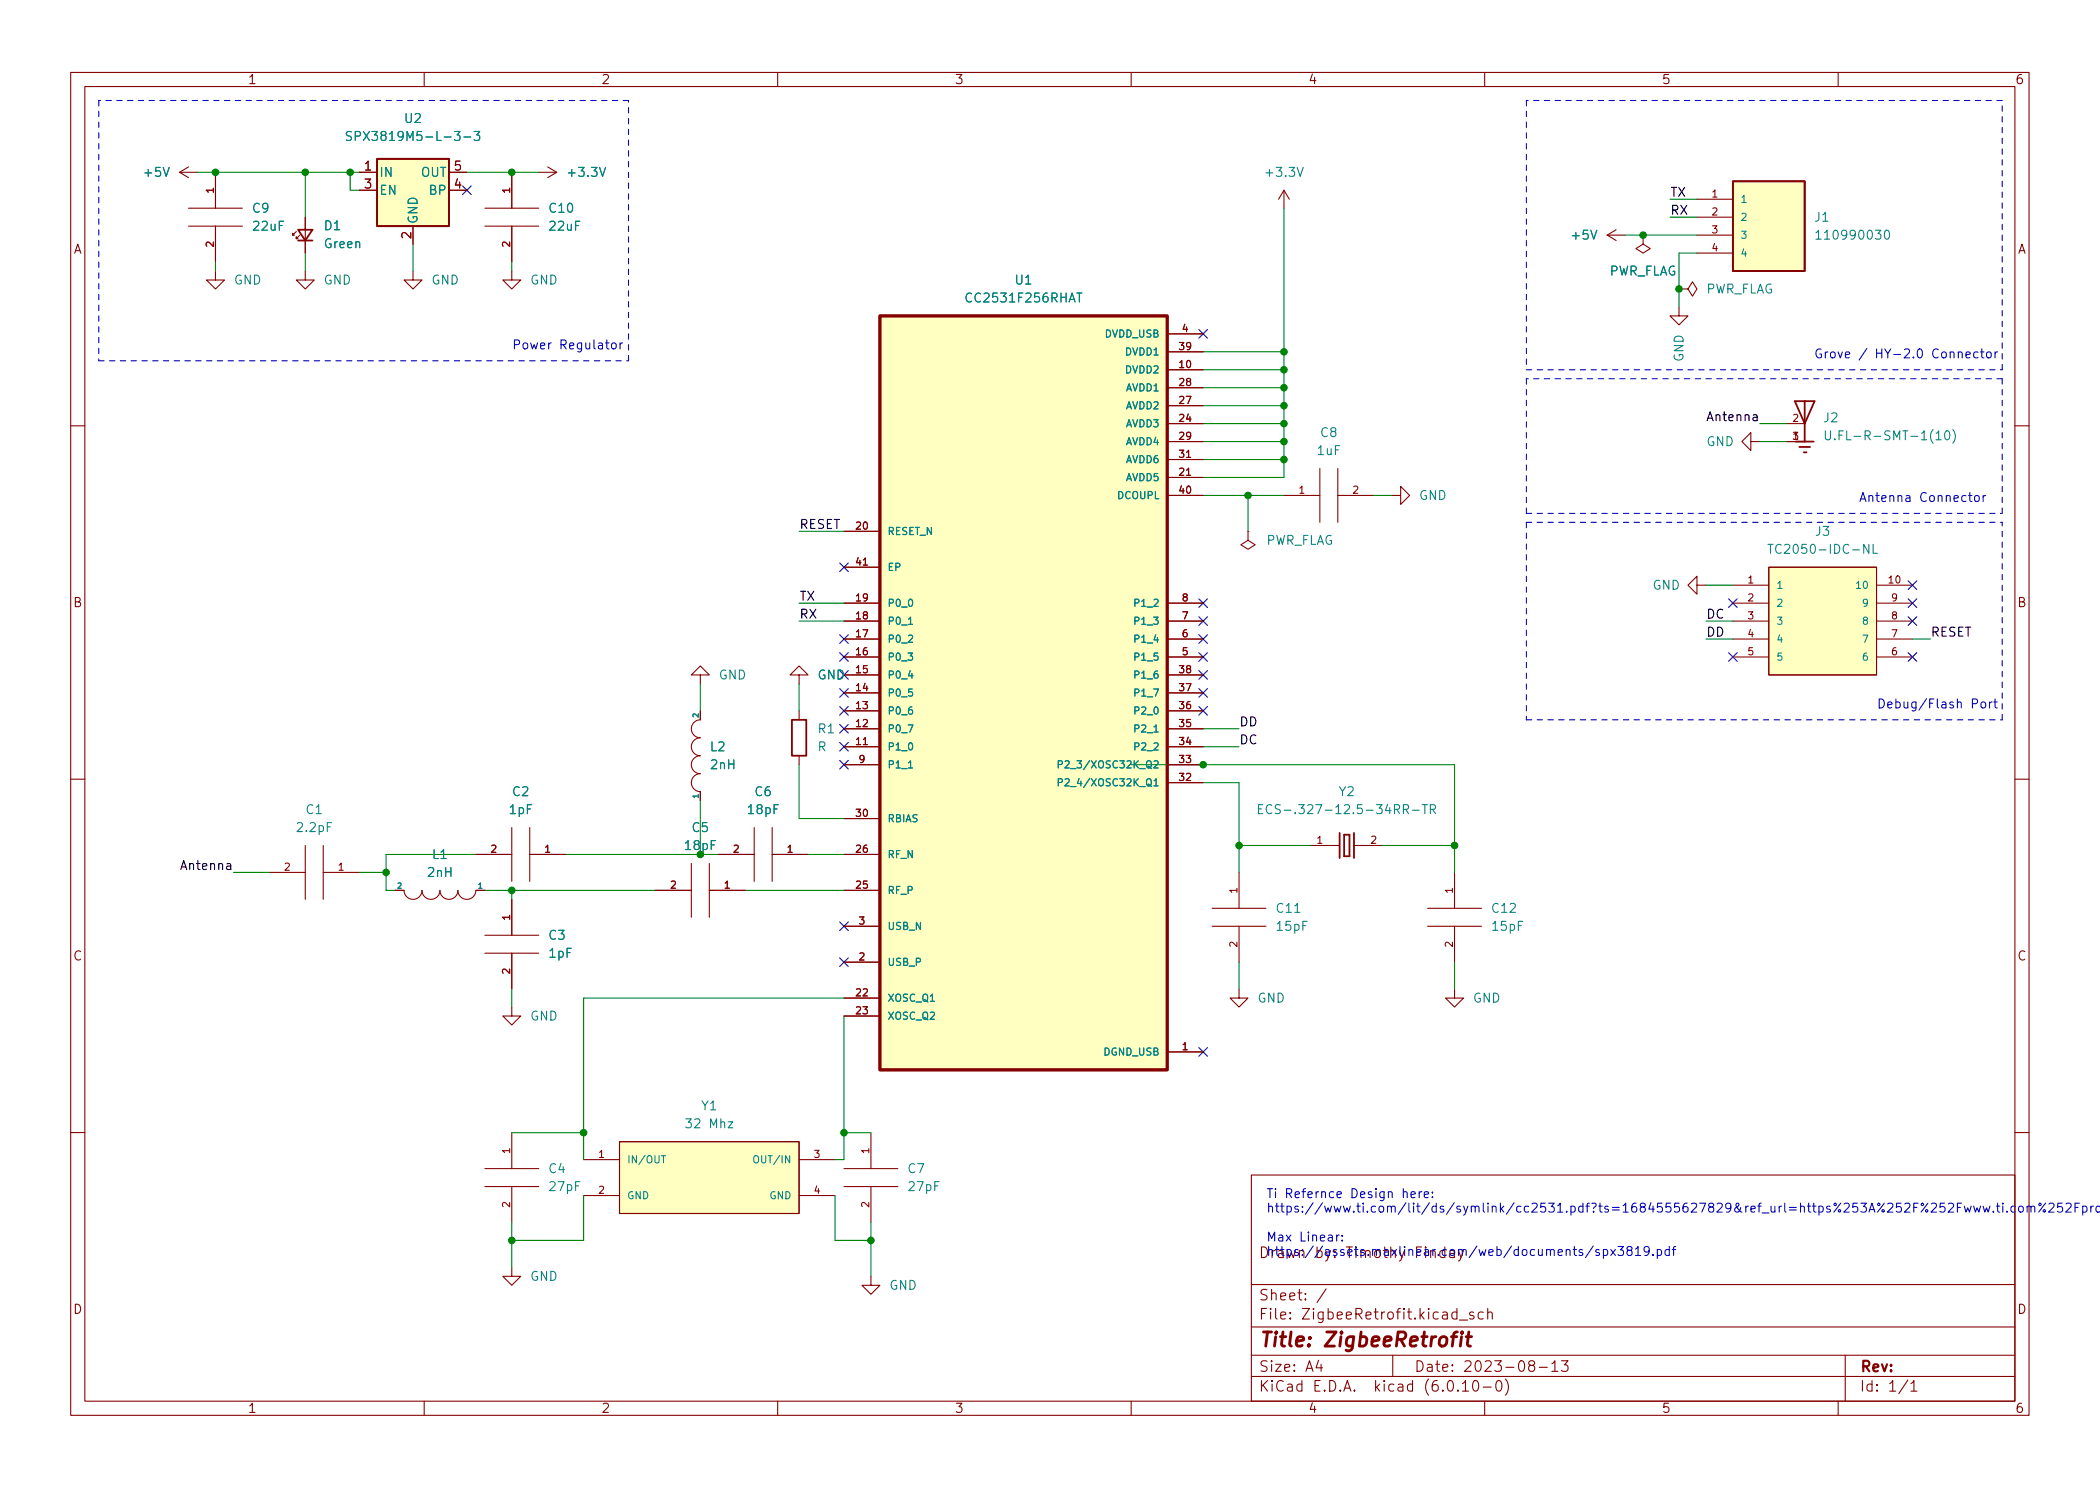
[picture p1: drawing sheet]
<svg xmlns="http://www.w3.org/2000/svg" width="297mm" height="210mm" viewBox="0 0 297 210" stroke-linecap="round" stroke-linejoin="round" font-family="sans-serif">
<g fill="none" stroke="#840000" stroke-width=".15">
<path d="M10 10.2h277v190.1h-277zM12 12.2h273v186.1h-273zM60 10.2v2M110 10.2v2M160 10.2v2M210 10.2v2M260 10.2v2M25.4 24.4h2.5M25.4 24.4l1.3 .7M26.7 32h7.6M26.7 29.5h7.6M26.7 23.6l-1.3 .8"/>
<path d="M30.5 38.3v1.3h1.2l-1.2 1.3-1.3-1.3h1.3M30.5 24.4v5.1M30.5 32v5.1M41.9 32.8l-.5 .5v-.3v.3h.3M42.4 33.3l-.5 .5v-.3v.3h.3M43.2 38.3v1.3h1.2l-1.2 1.3-1.3-1.3h1.3M43.2 30.7v5.1M50.8 24.4h2.5M50.8 26.9h2.5M58.4 38.3v1.3h1.3l-1.3 1.3-1.3-1.3h1.3M58.4 32v2.5M63.5 24.4h2.5"/>
<path d="M63.5 26.9h2.5M68.6 32h7.6M68.6 29.5h7.6M72.4 38.3v1.3h1.3l-1.3 1.3-1.3-1.3h1.3M72.4 24.4v5.1M72.4 32v5.1M76.2 24.4h2.5M77.5 23.6l1.2 .8M78.7 24.4l-1.2 .7M181.6 26.9l-.8 1.3M181.6 26.9v2.6M181.6 26.9l.8 1.3"/>
<path d="M227.3 33.3h2.6M227.3 33.3l1.3 .7M228.6 32.5l-1.3 .8M232.4 33.3v1.2l1 .7-1 .6-1-.6 1-.7M232.4 33.3h.1M240 28.2h5.1M240 30.7h5.1M240 33.3h5.1M240 35.8h5.1M165.1 59.9h5.1M165.1 52.3h5.1M165.1 57.4h5.1"/>
<path d="M165.1 54.9h5.1M165.1 49.8h5.1M165.1 47.2h5.1M237.5 40.9h1.3l.6-1 .6 1-.6 1-.6-1M237.5 40.9h.1M237.5 43.4v1.3h1.3l-1.3 1.3-1.3-1.3h1.3M252.7 59.9h2.6M10 60.2h2M119.4 75.2h5.1M165.1 62.5h5.1M165.1 67.6h5.1M165.1 65h5.1"/>
<path d="M165.1 70.1h5.1M176.5 75.2v1.2l1 .7-1 .6-1-.6 1-.7M176.5 75.2h.1M181.6 70.1h5.1M186.7 66.3v7.6M189.2 70.1h5.1M189.2 66.3v7.6M196.8 70.1h1.3v-1.3l1.3 1.3-1.3 1.3v-1.3M247.6 62.5v-1.3l-1.2 1.3 1.2 1.2v-1.2h1.3M252.7 62.5h2.6M285 60.2h2M99.1 95.5h1.2l-1.2-1.3-1.3 1.3h1.3v1.3"/>
<path d="M113 95.5h1.3l-1.3-1.3-1.2 1.3h1.2v1.3M119.4 85.3h5.1M119.4 87.9h5.1M119.4 90.4h5.1M119.4 93h5.1M119.4 98h5.1M119.4 95.5h5.1M119.4 80.3h5.1M165.1 85.3h5.1M165.1 87.9h5.1M165.1 90.4h5.1M165.1 93h5.1"/>
<path d="M165.1 98h5.1M165.1 95.5h5.1M240 82.8v-1.3l-1.2 1.3 1.2 1.3v-1.3h1.3M245.1 82.8h5.1M245.1 85.3h5.1M245.1 87.9h5.1M245.1 90.4h5.1M245.1 93h5.1M250.2 80.3h15.2v15.2h-15.2zM265.4 82.8h5.1M265.4 85.3h5.1M265.4 87.9h5.1"/>
<path d="M265.4 90.4h5.1M265.4 93h5.1M10 110.2h2M43.2 119.6v7.6M45.7 119.6v7.6M72.4 117.1v7.6M74.9 117.1v7.6M99.1 100.6v1.2a1.27 1.27 0 0 0-1.3 1.3 1.27 1.27 0 0 0 1.3 1.3 1.27 1.27 0 0 0-1.3 1.3 1.27 1.27 0 0 0 1.3 1.2 1.27 1.27 0 0 0-1.3 1.3 1.27 1.27 0 0 0 1.3 1.3 1.27 1.27 0 0 0-1.3 1.2 1.27 1.27 0 0 0 1.3 1.3v1.3M106.7 117.1v7.6M109.2 117.1v7.6M113 100.6v1.2M113 106.9v1.3"/>
<path d="M119.4 105.7h5.1M119.4 103.1h5.1M119.4 100.6h5.1M119.4 115.8h5.1M119.4 108.2h5.1M165.1 105.7h5.1M165.1 103.1h5.1M165.1 100.6h5.1M165.1 110.7h5.1M165.1 108.2h5.1M185.4 119.6h4.1M191.5 119.6h4.1"/>
<path d="M285 110.2h2M38.1 123.4h5.1M45.7 123.4h5.1M55.9 126h1.2a1.27 1.27 0 0 0 1.3 1.2 1.27 1.27 0 0 0 1.3-1.2 1.27 1.27 0 0 0 1.3 1.2 1.27 1.27 0 0 0 1.2-1.2 1.27 1.27 0 0 0 1.3 1.2 1.27 1.27 0 0 0 1.3-1.2 1.27 1.27 0 0 0 1.2 1.2 1.27 1.27 0 0 0 1.3-1.2h1.3M67.3 120.9h5.1M68.6 134.9h7.6M68.6 132.3h7.6M72.4 127.2v5.1M72.4 134.9v5M74.9 120.9h5.1M92.7 126h5.1M97.8 122.2v7.6"/>
<path d="M100.3 126h5.1M100.3 122.2v7.6M101.6 120.9h5.1M109.2 120.9h5.1M119.4 126h5.1M119.4 120.9h5.1M119.4 131.1h5.1M119.4 136.1h5.1M171.4 131.1h7.7M171.4 128.5h7.7M175.3 139.9v1.3h1.2l-1.2 1.3-1.3-1.3h1.3M175.3 123.4v5.1"/>
<path d="M175.3 131.1v5M201.9 131.1h7.6M201.9 128.5h7.6M205.7 139.9v1.3h1.3l-1.3 1.3-1.2-1.3h1.2M205.7 123.4v5.1M205.7 131.1v5M72.4 142.5v1.3h1.3l-1.3 1.2-1.3-1.2h1.3M119.4 141.2h5.1M119.4 143.8h5.1M165.1 148.8h5.1M10 160.2h2M68.6 167.9h7.6"/>
<path d="M68.6 165.3h7.6M72.4 179.3v1.3h1.3l-1.3 1.3-1.3-1.3h1.3M72.4 160.3v5M72.4 167.9v5.1M82.5 164.1h5.1M82.5 169.2h5.1M87.6 161.5h25.4v10.2h-25.4zM113 164.1h5.1M113 169.2h5.1M119.4 167.9h7.6M119.4 165.3h7.6M123.2 160.3v5"/>
<path d="M123.2 167.9v5.1M177 166.3h108v32h-108zM285 160.2h2M60 198.3v2M110 198.3v2M123.2 180.6v1.3h1.3l-1.3 1.2-1.3-1.2h1.3M160 198.3v2M177 194.8h108M177 191.8h108M177 187.8h108M177 181.8h108M186.5 192.5l-.4 1h1"/>
<path d="M186.9 193v1M187.6 182.4l-1.3 1.9M197 191.8v3M206.4 186.8h1.2M206.9 195.8l.4-.5v1.5M206.9 196.8h.8M208.4 185.7l-.3-.1-.2 .2v.3l.5 .1 .1 .1-.1 .3h-.1h-.4M208.5 195.4a.36 .36 0 0 1 .6 .2 .77 .77 0 0 1-.5 1.2 1 1 0 0 1-.1-1.4zM209.8 185.7l-.4-.1-.3 .3v.4l.1 .3h.2h.4M209.8 196.3h1.1M210 198.3v2M210.4 185.8a.37 .37 0 0 1 .7 0v.8"/>
<path d="M210.4 185.1v1.5M211.8 195.4a.36 .36 0 0 1 .6 .2 .77 .77 0 0 1-.5 1.2 1 1 0 0 1-.1-1.4zM212.9 195.1a1.72 1.72 0 0 1 0 2.3M216.5 193.2l-.1-.1a.31 .31 0 0 1-.2-.3 .31 .31 0 0 1 .3-.3l.4 .1a.31 .31 0 0 1 .2 .3 .31 .31 0 0 1-.3 .3h-.3l-.3 .3 .1 .4 .2 .1h.4l.2-.3-.1-.4-.2-.1M217.7 193.5h1.2M219.5 193l.4-.5v1.5M219.5 194h.9M220.9 192.5h.9l-.5 .6a.41 .41 0 0 1 .5 .3v.3l-.2 .3h-.5l-.2-.1M260 198.3v2M261 191.8v6.5M269.9 195.3l-1.3 1.9M270.3 195.8l.4-.5v1.5"/>
<path d="M270.3 196.8h.9"/>
</g>
<path d="M205.3 189.1h.8M206.1 188.5l-.3 .1-.2 .1-.2 1.8M206.7 189.1l-.1 1.4M206.8 188.5l-.1 .1 .1 .1 .1-.1-.1-.1v.2M207.4 189.1h.8M207.8 188.5l-.3 1.7 .1 .2 .4 .1" fill="none" stroke="#840000" stroke-width=".4"/>
<g fill="#ffffc2" stroke="#ffffc2" stroke-width=".14">
<path d="M87.6 161.5h25.4v10.2h-25.4z"/>
<path d="M53.3 22.5h10.2v9.5h-10.2z"/>
<path d="M250.2 80.3h15.2v15.2h-15.2z"/>
<path d="M245.1 25.6h10.2v12.7h-10.2z"/>
<path d="M124.5 44.7h40.6v106.7h-40.6z"/>
</g>
<g fill="none" stroke="#008484" stroke-width=".15">
<path d="M49.7 18.7l-.5-.1-.2 .1v.4l.6 .2 .1 .3-.2 .3-.5-.1M50.3 19.3l.6-.1 .1-.2-.1-.3-.2-.1h-.4v1.3M65.6 19.4h1M67.1 18.6h.8l-.5 .5 .4 .1v.6l-.2 .1h-.4l-.1-.1M256.9 32.9l.3-.3v1.2M256.9 33.8h.7M266.7 32.6h.1a.68 .68 0 0 1 .3 1.1l-.1 .1a.68 .68 0 0 1-.3-1.1zM152.3 41.5h.7M250.1 77h.7M250.4 77v1.3M258.2 61v1l.2 .2h.3l.2-.2v-1M259.5 62.1v.1"/>
<path d="M264.9 77v1.3h.7M275.2 61.1l.2-.1a.68 .68 0 0 1 .3 1.1l-.2 .1a.68 .68 0 0 1-.3-1.1zM276.2 60.8a1.46 1.46 0 0 1 0 1.9M128.5 88.3h.6M128.5 108.7h.6M149.7 110.7h.5l.1-.2-.1-.2-.5-.1v1M149.7 108.2l.5-.1 .1-.1-.1-.3-.5-.1v1.1M150.7 110.3l.3-.1 .2 .3-.6 .7h.6M150.7 107.7l.3-.1 .2 .3-.6 .8h.6M178 114.5h.4M178.6 113.9h-.6v1.2h.6M179.9 114a.51 .51 0 0 0-.6 0 .51 .51 0 0 0-.2 .6 .48 .48 0 0 0 .2 .5 .48 .48 0 0 0 .6-.1"/>
<path d="M201.2 113.9h.7M201.5 113.9v1.2M202.3 114.5h.6l.1-.2v-.3l-.2-.1h-.5v1.2M202.6 114.5l.4 .6M93.6 163.5h.5M106.8 163.6l.1-.1a.34 .34 0 0 1 .4 .4v.3a.34 .34 0 0 1-.3 .4 .34 .34 0 0 1-.4-.4v-.3z"/>
</g>
<g fill="none" stroke="#840000" stroke-width=".25">
<path d="M42.2 32.5h2l-1 1.5zM42.2 34h2M53.3 22.5h10.2v9.5h-10.2zM245.1 25.6h10.2v12.7h-10.2zM253.9 56.8h2.8l-1.4 3.1zM255.3 56.8v5.7M254 62.5h2.5M254.5 63.2h1.5M255.1 64h.4M112 101.8h2v5.1h-2zM189.5 117.9v3.5M190.1 118.1h.8v3.1h-.8z"/>
<path d="M191.5 117.9v3.5"/>
</g>
<path d="M124.5 44.7h40.6v106.7h-40.6z" fill="none" stroke="#840000" stroke-width=".41"/>
<g fill="none" stroke="#0000c2" stroke-width=".15">
<path d="M86.6 48.6l.3-.1 .3 .3v.3l-.3 .3-.3-.1-.1-.2v-.3zM87.7 48.5v.9M88.1 48.5l-.3 .1-.1 .2M278.1 50.2l.6-.1-.1-.2-.3-.1-.2 .2v.6h.5M279.8 49.9l-.4-.1-.2 .2v.4l.1 .2h.5M280.1 49.8h.5M280.3 49.4v1.1l.1 .1h.2M281 49.9l.2-.1 .4 .1 .1 .5-.2 .2h-.3l-.2-.1zM282.2 49.8v.8M282.6 49.8l-.3 .1-.1 .1M278.4 70.1h.5M278.6 69.7v1.1l.1 .1 .2 .1"/>
<path d="M279.4 70.2l.1-.1 .4 .1 .1 .5-.2 .2-.3 .1-.1-.2zM280.5 70.1v.9M280.9 70.1l-.3 .1-.1 .2M280.3 99.4l.1-.1 .4 .1 .1 .5-.2 .2-.3 .1-.1-.2zM281.4 99.3v.9M281.8 99.3l-.3 .1-.1 .2M282 99.3h.5M282.2 98.9v1.1l.1 .1 .2 .1M189.1 174.7v.9M189.4 174.7l-.2 .1-.1 .2M189.9 175.5v.1M189.9 174.8v.1"/>
<path d="M199.6 169l.6-.1-.1-.2-.3-.1-.2 .2v.6h.5M200.7 168.6v.9M201.1 168.6l-.2 .1-.2 .2M201.5 169l.6-.1-.1-.2-.4-.1-.1 .2v.6h.5M202.6 169.3v.2M202.6 168.7v.1M225.4 176.3l-1.1 1.6M226.2 176.9l-.3-.1-.2 .2 .1 .2 .4 .1v.3h-.5M226.8 176.9l.4-.1 .2 .2v.4l-.1 .2h-.5M226.8 176.8v1.3M227.8 176.8l.7 .8M228.5 176.8l-.7 .8"/>
<path d="M228.9 176.4h.7l-.4 .5 .4 .1v.5l-.2 .1h-.4l-.1-.1M230.4 176.9l-.3-.2 .1-.2 .2-.1h.3l.2 .2-.1 .2-.6 .2-.1 .2 .1 .3 .2 .1h.2l.3-.2v-.2l-.3-.3M231.3 176.7l.4-.3v1.2M231.3 177.6h.8M233.3 176.9l-.3 .3h-.2l-.3-.3v-.3l.2-.2h.3l.2 .1a.84 .84 0 0 1-.3 1.1h-.2M233.8 177.5v.1M234.4 176.9l.4-.1 .2 .2v.4l-.1 .2h-.5M234.4 176.8v1.3M236.1 176.9l-.3-.1-.3 .2v.4l.1 .2h.5M236.1 176.4v1.2M236.5 176.8h.5M237 176.4h-.2l-.1 .2v1"/>
<path d="M289.8 170.4l.2-.2h.3l.2 .2v.2v.2l-.7 .7h.7M291.7 170.2h-.6l-.1 .6 .2-.1 .4 .1 .2 .2-.1 .4-.2 .1h-.3l-.2-.1M292.2 170.4l.2-.2h.3l.2 .2 .1 .2-.1 .2-.7 .7h.8M293.5 170.8h.4M294.1 170.2h-.6v1.3M294.6 170.7h.4l.2 .2v.4l-.1 .1h-.5M294.6 170.7v1.2M295.7 170.7v.8M296.1 170.7h-.2l-.2 .2M297.1 170.8l-.4-.1-.2 .2v.4l.1 .1 .3 .1 .2-.1"/>
</g>
<g fill="none" stroke="#0000c2" stroke-width=".15" stroke-dasharray=".8 .8">
<path d="M14 14.2v36.8M88.9 14.2h-74.9M215.9 14.2v38.1M283.2 14.2h-67.3M14 51h74.9M88.9 51v-36.8M215.9 52.3h67.3M215.9 53.6v19M283.2 52.3v-38.1M283.2 53.6h-67.3M215.9 73.9h67.3M215.9 72.6h67.3"/>
<path d="M215.9 73.9v27.9M283.2 72.6v-19M215.9 101.8h67.3M283.2 101.8v-27.9"/>
</g>
<g fill="none" stroke="#008400" stroke-width=".15">
<path d="M27.9 24.4h22.9M30.5 37.1v1.2M43.2 24.4v6.3M43.2 35.8v2.5M49.5 24.4v2.5h1.3M58.4 34.5v3.8M66 24.4h10.2M72.4 37.1v1.2M181.6 29.5v38.1h-11.4M229.9 33.3h10.1M236.2 30.7h3.8M236.2 28.2h3.8"/>
<path d="M240 35.8h-2.5v7.6M170.2 49.8h11.4M170.2 54.9h11.4M170.2 52.3h11.4M170.2 59.9h11.4M170.2 57.4h11.4M248.9 59.9h3.8M113 75.2h6.4M170.2 70.1h11.4M170.2 62.5h11.4M170.2 65h11.4M176.5 70.1v5.1"/>
<path d="M194.3 70.1h2.5M248.9 62.5h3.8M99.1 96.8v3.8M113 96.8v3.8M113 87.9h6.4M113 85.3h6.4M241.3 90.4h3.8M241.3 82.8h3.8M241.3 87.9h3.8M270.5 90.4h2.5M99.1 113.3v7.6M113 108.2v7.6h6.4"/>
<path d="M160 108.2h45.7v15.2M170.2 110.7h5.1v12.7M170.2 103.1h5.1M170.2 105.7h5.1M175.3 119.6h10.1M195.6 119.6h10.1M33 123.4h5.1M50.8 123.4h3.8M67.3 120.9h-12.7v5.1h1.3M68.6 126h24.1M72.4 126v1.2M72.4 139.9v2.6"/>
<path d="M80 120.9h21.6M105.4 126h14M114.3 120.9h5.1M175.3 136.1v3.8M205.7 136.1v3.8M119.4 141.2h-36.9v22.9M119.4 143.8v20.3h-1.3M72.4 173v6.3M72.4 160.3h10.1M82.5 169.2v6.3h-10.1M118.1 169.2v6.3h5.1M119.4 160.3h3.8"/>
<path d="M123.2 173v7.6"/>
</g>
<g fill="none" stroke="#000084" stroke-width=".15">
<path d="M65.4 26.3l1.2 1.2M66.6 26.3l-1.2 1.2M169.6 46.6l1.2 1.2M170.8 46.6l-1.2 1.2M118.8 79.6l1.2 1.3M120 79.6l-1.2 1.3M118.8 97.4l1.2 1.2M118.8 92.3l1.2 1.3M118.8 89.8l1.2 1.2M118.8 100l1.2 1.2M120 97.4l-1.2 1.2M120 92.3l-1.2 1.3"/>
<path d="M120 89.8l-1.2 1.2M120 100l-1.2 1.2M169.6 87.3l1.2 1.2M169.6 84.7l1.2 1.2M169.6 97.4l1.2 1.2M169.6 89.8l1.2 1.2M169.6 100l1.2 1.2M169.6 92.3l1.2 1.3M169.6 94.9l1.2 1.2M170.8 87.3l-1.2 1.2M170.8 84.7l-1.2 1.2M170.8 97.4l-1.2 1.2"/>
<path d="M170.8 89.8l-1.2 1.2M170.8 100l-1.2 1.2M170.8 92.3l-1.2 1.3M170.8 94.9l-1.2 1.2M244.5 84.7l1.2 1.2M244.5 92.3l1.2 1.3M245.7 84.7l-1.2 1.2M245.7 92.3l-1.2 1.3M269.9 87.3l1.2 1.2M269.9 84.7l1.2 1.2M269.9 92.3l1.2 1.3M269.9 82.2l1.2 1.2"/>
<path d="M271.1 87.3l-1.2 1.2M271.1 84.7l-1.2 1.2M271.1 92.3l-1.2 1.3M271.1 82.2l-1.2 1.2M118.8 105l1.2 1.3M118.8 107.6l1.2 1.2M118.8 102.5l1.2 1.2M120 105l-1.2 1.3M120 107.6l-1.2 1.2M120 102.5l-1.2 1.2M118.8 130.4l1.2 1.3M118.8 135.5l1.2 1.2"/>
<path d="M120 130.4l-1.2 1.3M120 135.5l-1.2 1.2M169.6 148.2l1.2 1.2M170.8 148.2l-1.2 1.2"/>
</g>
<g fill="#008400" stroke="#008400" stroke-width=".15">
<circle cx="72.4" cy="24.4" r=".46"/>
<circle cx="49.5" cy="24.4" r=".46"/>
<circle cx="43.2" cy="24.4" r=".46"/>
<circle cx="30.5" cy="24.4" r=".46"/>
<circle cx="181.6" cy="54.9" r=".46"/>
<circle cx="181.6" cy="59.9" r=".46"/>
<circle cx="181.6" cy="57.4" r=".46"/>
<circle cx="181.6" cy="49.8" r=".46"/>
<circle cx="181.6" cy="52.3" r=".46"/>
<circle cx="232.4" cy="33.3" r=".46"/>
<circle cx="237.5" cy="40.9" r=".46"/>
<circle cx="99.1" cy="120.9" r=".46"/>
<circle cx="119.4" cy="160.3" r=".46"/>
<circle cx="181.6" cy="62.5" r=".46"/>
<circle cx="181.6" cy="65" r=".46"/>
<circle cx="176.5" cy="70.1" r=".46"/>
<circle cx="175.3" cy="119.6" r=".46"/>
<circle cx="205.7" cy="119.6" r=".46"/>
<circle cx="170.2" cy="108.2" r=".46"/>
<circle cx="54.6" cy="123.4" r=".46"/>
<circle cx="72.4" cy="126" r=".46"/>
<circle cx="82.5" cy="160.3" r=".46"/>
<circle cx="123.2" cy="175.5" r=".46"/>
<circle cx="72.4" cy="175.5" r=".46"/>
</g>
<text font-size="2.8" fill="#840000" x="178" y="190.6">Title: ZigbeeRetrofit</text>
<text font-size="2.1" fill="#0000c2" x="178" y="178">Drawn by: Timothy Finday</text>
<g font-size="2.1" fill="#840000">
<text x="178" y="184">Sheet: /</text>
<text x="178" y="186.7">File: ZigbeeRetrofit.kicad_sch</text>
<text x="178" y="196.9">KiCad E.D.A. kicad (6.0.10-0)</text>
<text x="178" y="194.1">Size: A4</text>
<text x="200" y="194.1">Date: 2023-08-13</text>
<text x="263" y="194.1">Rev:</text>
<text x="263" y="196.9">Id: 1/1</text>
</g>
<g font-size="1.8" fill="#840000">
<text x="35" y="11.9">1</text>
<text x="85" y="11.9">2</text>
<text x="135" y="11.9">3</text>
<text x="185" y="11.9">4</text>
<text x="235" y="11.9">5</text>
<text x="285" y="11.9">6</text>
<text x="51.6" y="24.1">1</text>
<text x="51.6" y="26.7">3</text>
<text x="64.3" y="26.7">4</text>
<text x="64.3" y="24.1">5</text>
<text x="10.3" y="35.9">A</text>
<text x="58.2" y="33.8" transform="rotate(-90 58.2 33.8)">2</text>
<text x="285.3" y="35.9">A</text>
<text x="10.3" y="85.9">B</text>
<text x="285.3" y="85.9">B</text>
<text x="10.3" y="135.9">C</text>
<text x="285.3" y="135.9">C</text>
<text x="10.3" y="185.9">D</text>
<text x="285.3" y="185.9">D</text>
<text x="35" y="199.9">1</text>
<text x="85" y="199.9">2</text>
<text x="135" y="199.9">3</text>
<text x="185" y="199.9">4</text>
<text x="235" y="199.9">5</text>
<text x="285" y="199.9">6</text>
</g>
<g font-size="1.8" fill="#008484">
<text x="57.3" y="17.4">U2</text>
<text x="51" y="19.9">SPX3819M5-L-3-3</text>
<text x="20.5" y="25">+5V</text>
<text x="53.6" y="25">IN</text>
<text x="53.6" y="27.6">EN</text>
<text x="59.5" y="25">OUT</text>
<text x="60.8" y="27.6">BP</text>
<text x="80.6" y="25">+3.3V</text>
<text x="179.3" y="25">+3.3V</text>
<text x="35.7" y="30.1">C9</text>
<text x="35.9" y="32.6">22uF</text>
<text x="45.9" y="32.6">D1</text>
<text x="45.9" y="35.1">Green</text>
<text x="59.1" y="31.7" transform="rotate(-90 59.1 31.7)">GND</text>
<text x="77.8" y="30.1">C10</text>
<text x="77.8" y="32.6">22uF</text>
<text x="222.4" y="33.9">+5V</text>
<text x="256.7" y="31.4">J1</text>
<text x="257.6" y="33.9">110990030</text>
<text x="33.1" y="40.3">GND</text>
<text x="45.8" y="40.3">GND</text>
<text x="61" y="40.3">GND</text>
<text x="75" y="40.3">GND</text>
<text x="143.6" y="40.3">U1</text>
<text x="227.4" y="39">PWR_FLAG</text>
<text x="241.1" y="41.5">PWR_FLAG</text>
<text x="137.1" y="42.8">CC2531F256RHAT</text>
<text x="238.1" y="51.2" transform="rotate(-90 238.1 51.2)">GND</text>
<text x="258" y="59.7">J2</text>
<text x="186.4" y="64.4">1uF</text>
<text x="186.8" y="61.8">C8</text>
<text x="241.3" y="63.1">GND</text>
<text x="260" y="62.3">U.FL-R-SMT-1(10)</text>
<text x="200.7" y="70.7">GND</text>
<text x="178.9" y="77.1">PWR_FLAG</text>
<text x="256.8" y="75.8">J3</text>
<text x="233.7" y="83.4">GND</text>
<text x="251.4" y="78.4">TC2050-IDC-NL</text>
<text x="101.6" y="96.1">GND</text>
<text x="115.6" y="96.1">GND</text>
<text x="100.5" y="106.3">L2</text>
<text x="115.6" y="106.3">R</text>
<text x="115.8" y="103.8">R1</text>
<text x="72.5" y="112.6">C2</text>
<text x="100.6" y="108.8">2nH</text>
<text x="106.8" y="112.6">C6</text>
<text x="189.4" y="112.6">Y2</text>
<text x="42.1" y="117.7">2.2pF</text>
<text x="43.3" y="115.2">C1</text>
<text x="72.1" y="115.2">1pF</text>
<text x="97.9" y="117.7">C5</text>
<text x="105.9" y="115.2">18pF</text>
<text x="180.6" y="115.2">ECS-.327-12.5-34RR-TR</text>
<text x="60.6" y="124.1">2nH</text>
<text x="61.2" y="121.5">L1</text>
<text x="97" y="120.3">18pF</text>
<text x="180.6" y="129.2">C11</text>
<text x="180.7" y="131.7">15pF</text>
<text x="211.1" y="129.2">C12</text>
<text x="211.2" y="131.7">15pF</text>
<text x="77.7" y="133">C3</text>
<text x="77.7" y="135.5">1pF</text>
<text x="177.8" y="141.9">GND</text>
<text x="208.3" y="141.9">GND</text>
<text x="75" y="144.4">GND</text>
<text x="97.4" y="159.6">32 Mhz</text>
<text x="99.2" y="157.1">Y1</text>
<text x="77.7" y="166">C4</text>
<text x="128.5" y="166">C7</text>
<text x="77.8" y="168.5">27pF</text>
<text x="128.6" y="168.5">27pF</text>
<text x="75" y="181.2">GND</text>
<text x="125.8" y="182.5">GND</text>
</g>
<g font-size="1.8">
<text x="236.2" y="27.8">TX</text>
<text x="236.2" y="30.4">RX</text>
<text x="241.8" y="59.6">Antenna</text>
<text x="113" y="74.8">RESET</text>
<text x="113" y="85">TX</text>
<text x="113" y="87.5">RX</text>
<text x="241.3" y="87.5">DC</text>
<text x="241.3" y="90.1">DD</text>
<text x="273" y="90.1">RESET</text>
<text x="175.3" y="102.8">DD</text>
<text x="175.3" y="105.3">DC</text>
<text x="25.9" y="123.1">Antenna</text>
</g>
<g font-size="1.8" fill="#0000c2">
<text x="72.4" y="49.4">Power Regulator</text>
<text x="256.5" y="50.7">Grove / HY-2.0 Connector</text>
<text x="262.9" y="71">Antenna Connector</text>
<text x="265.4" y="100.2">Debug/Flash Port</text>
<text x="179.1" y="169.5">Ti Refernce Design here:</text>
<text x="179.1" y="171.6">https://www.ti.com/lit/ds/symlink/cc2531.pdf?ts=1684555627829&amp;ref_url=https%253A%252F%252Fwww.ti.com%252Fproduct%252FCC2531</text>
<text x="179.1" y="175.7">Max Linear:</text>
<text x="179.1" y="177.7">https://assets.maxlinear.com/web/documents/spx3819.pdf</text>
</g>
<g font-size="1.4" fill="#840000">
<text x="30.2" y="27.3" transform="rotate(-90 30.2 27.3)">1</text>
<text x="72.1" y="27.3" transform="rotate(-90 72.1 27.3)">1</text>
<text x="242.2" y="27.9">1</text>
<text x="30.2" y="34.9" transform="rotate(-90 30.2 34.9)">2</text>
<text x="72.1" y="34.9" transform="rotate(-90 72.1 34.9)">2</text>
<text x="242.2" y="30.5">2</text>
<text x="242.2" y="33">3</text>
<text x="242.2" y="35.6">4</text>
<text x="167.2" y="47">4</text>
<text x="166.9" y="52.1">10</text>
<text x="166.9" y="49.5">39</text>
<text x="166.9" y="59.7">24</text>
<text x="166.9" y="57.1">27</text>
<text x="166.9" y="54.6">28</text>
<text x="253.6" y="59.7">2</text>
<text x="166.9" y="62.2">29</text>
<text x="166.9" y="64.8">31</text>
<text x="253.6" y="62.2">1</text>
<text x="166.9" y="67.3">21</text>
<text x="166.9" y="69.8">40</text>
<text x="183.8" y="69.8">1</text>
<text x="191.4" y="69.8">2</text>
<text x="121.1" y="74.9">20</text>
<text x="121.1" y="80">41</text>
<text x="247.3" y="82.5">1</text>
<text x="267.2" y="82.5">10</text>
<text x="121.1" y="87.6">18</text>
<text x="121.1" y="85.1">19</text>
<text x="167.2" y="87.6">7</text>
<text x="167.2" y="85.1">8</text>
<text x="247.3" y="85.1">2</text>
<text x="247.3" y="87.6">3</text>
<text x="267.6" y="87.6">8</text>
<text x="267.6" y="85.1">9</text>
<text x="121.1" y="95.2">15</text>
<text x="121.1" y="92.7">16</text>
<text x="121.1" y="90.2">17</text>
<text x="166.9" y="95.2">38</text>
<text x="167.2" y="92.7">5</text>
<text x="167.2" y="90.2">6</text>
<text x="247.3" y="90.2">4</text>
<text x="247.3" y="92.7">5</text>
<text x="267.6" y="92.7">6</text>
<text x="267.6" y="90.2">7</text>
<text x="121.1" y="100.3">13</text>
<text x="121.1" y="97.8">14</text>
<text x="166.9" y="100.3">36</text>
<text x="166.9" y="97.8">37</text>
<text x="121.1" y="105.4">11</text>
<text x="121.1" y="102.9">12</text>
<text x="121.5" y="107.9">9</text>
<text x="166.9" y="107.9">33</text>
<text x="166.9" y="105.4">34</text>
<text x="166.9" y="102.9">35</text>
<text x="166.9" y="110.5">32</text>
<text x="121.1" y="115.6">30</text>
<text x="186.3" y="119.4">1</text>
<text x="193.9" y="119.4">2</text>
<text x="40.2" y="123.2">2</text>
<text x="47.9" y="123.2">1</text>
<text x="69.5" y="120.6">2</text>
<text x="77.1" y="120.6">1</text>
<text x="94.9" y="125.7">2</text>
<text x="102.5" y="125.7">1</text>
<text x="103.7" y="120.6">2</text>
<text x="111.4" y="120.6">1</text>
<text x="121.1" y="125.7">25</text>
<text x="121.1" y="120.6">26</text>
<text x="72.1" y="130.2" transform="rotate(-90 72.1 130.2)">1</text>
<text x="121.5" y="130.8">3</text>
<text x="175" y="126.4" transform="rotate(-90 175 126.4)">1</text>
<text x="205.5" y="126.4" transform="rotate(-90 205.5 126.4)">1</text>
<text x="72.1" y="137.8" transform="rotate(-90 72.1 137.8)">2</text>
<text x="121.5" y="135.9">2</text>
<text x="175" y="134" transform="rotate(-90 175 134)">2</text>
<text x="205.5" y="134" transform="rotate(-90 205.5 134)">2</text>
<text x="121.1" y="141">22</text>
<text x="121.1" y="143.5">23</text>
<text x="167.2" y="148.6">1</text>
<text x="72.1" y="163.2" transform="rotate(-90 72.1 163.2)">1</text>
<text x="84.7" y="163.8">1</text>
<text x="115.2" y="163.8">3</text>
<text x="122.9" y="163.2" transform="rotate(-90 122.9 163.2)">1</text>
<text x="72.1" y="170.8" transform="rotate(-90 72.1 170.8)">2</text>
<text x="84.7" y="168.9">2</text>
<text x="115.2" y="168.9">4</text>
<text x="122.9" y="170.8" transform="rotate(-90 122.9 170.8)">2</text>
</g>
<g font-size="1.4" fill="#008484">
<text x="246.1" y="28.7">1</text>
<text x="246.1" y="31.2">2</text>
<text x="246.1" y="33.8">3</text>
<text x="246.1" y="36.3">4</text>
<text x="156.3" y="47.7">DVDD_USB</text>
<text x="159.3" y="52.8">DVDD2</text>
<text x="159.3" y="50.3">DVDD1</text>
<text x="159.3" y="57.9">AVDD2</text>
<text x="159.3" y="55.4">AVDD1</text>
<text x="159.3" y="60.4">AVDD3</text>
<text x="159.3" y="63">AVDD4</text>
<text x="159.3" y="65.5">AVDD6</text>
<text x="158.1" y="70.6">DCOUPL</text>
<text x="159.3" y="68.1">AVDD5</text>
<text x="125.5" y="75.7">RESET_N</text>
<text x="125.5" y="80.8">EP</text>
<text x="251.2" y="83.3">1</text>
<text x="262.8" y="83.3">10</text>
<text x="125.5" y="88.4">P0_1</text>
<text x="125.5" y="85.8">P0_0</text>
<text x="160.8" y="88.4">P1_3</text>
<text x="160.8" y="85.8">P1_2</text>
<text x="251.2" y="85.8">2</text>
<text x="251.2" y="88.4">3</text>
<text x="263.6" y="88.4">8</text>
<text x="263.6" y="85.8">9</text>
<text x="125.5" y="93.5">P0_3</text>
<text x="125.5" y="90.9">P0_2</text>
<text x="160.8" y="93.5">P1_5</text>
<text x="160.8" y="90.9">P1_4</text>
<text x="251.2" y="90.9">4</text>
<text x="251.2" y="93.5">5</text>
<text x="263.6" y="93.5">6</text>
<text x="263.6" y="90.9">7</text>
<text x="125.5" y="101.1">P0_6</text>
<text x="125.5" y="98.5">P0_5</text>
<text x="125.5" y="96">P0_4</text>
<text x="160.8" y="101.1">P2_0</text>
<text x="160.8" y="98.5">P1_7</text>
<text x="160.8" y="96">P1_6</text>
<text x="125.5" y="106.2">P1_0</text>
<text x="125.5" y="103.6">P0_7</text>
<text x="160.8" y="106.2">P2_2</text>
<text x="160.8" y="103.6">P2_1</text>
<text x="125.5" y="108.7">P1_1</text>
<text x="151.1" y="111.2">P2_4/XOSC32K_Q1</text>
<text x="151.1" y="108.7">P2_3/XOSC32K_Q2</text>
<text x="125.5" y="116.3">RBIAS</text>
<text x="125.5" y="121.4">RF_N</text>
<text x="125.5" y="126.5">RF_P</text>
<text x="125.5" y="131.6">USB_N</text>
<text x="125.5" y="136.6">USB_P</text>
<text x="125.5" y="141.7">XOSC_Q1</text>
<text x="125.5" y="144.3">XOSC_Q2</text>
<text x="156.1" y="149.3">DGND_USB</text>
<text x="88.6" y="164.6">IN/OUT</text>
<text x="107.2" y="164.6">OUT/IN</text>
<text x="88.6" y="169.7">GND</text>
<text x="108.9" y="169.7">GND</text>
</g>
<g font-size="1.1" fill="#008484">
<text x="98.8" y="101.5" transform="rotate(-90 98.8 101.5)">2</text>
<text x="98.8" y="112.9" transform="rotate(-90 98.8 112.9)">1</text>
<text x="56.2" y="125.7">2</text>
<text x="67.7" y="125.7">1</text>
</g>
</svg>
